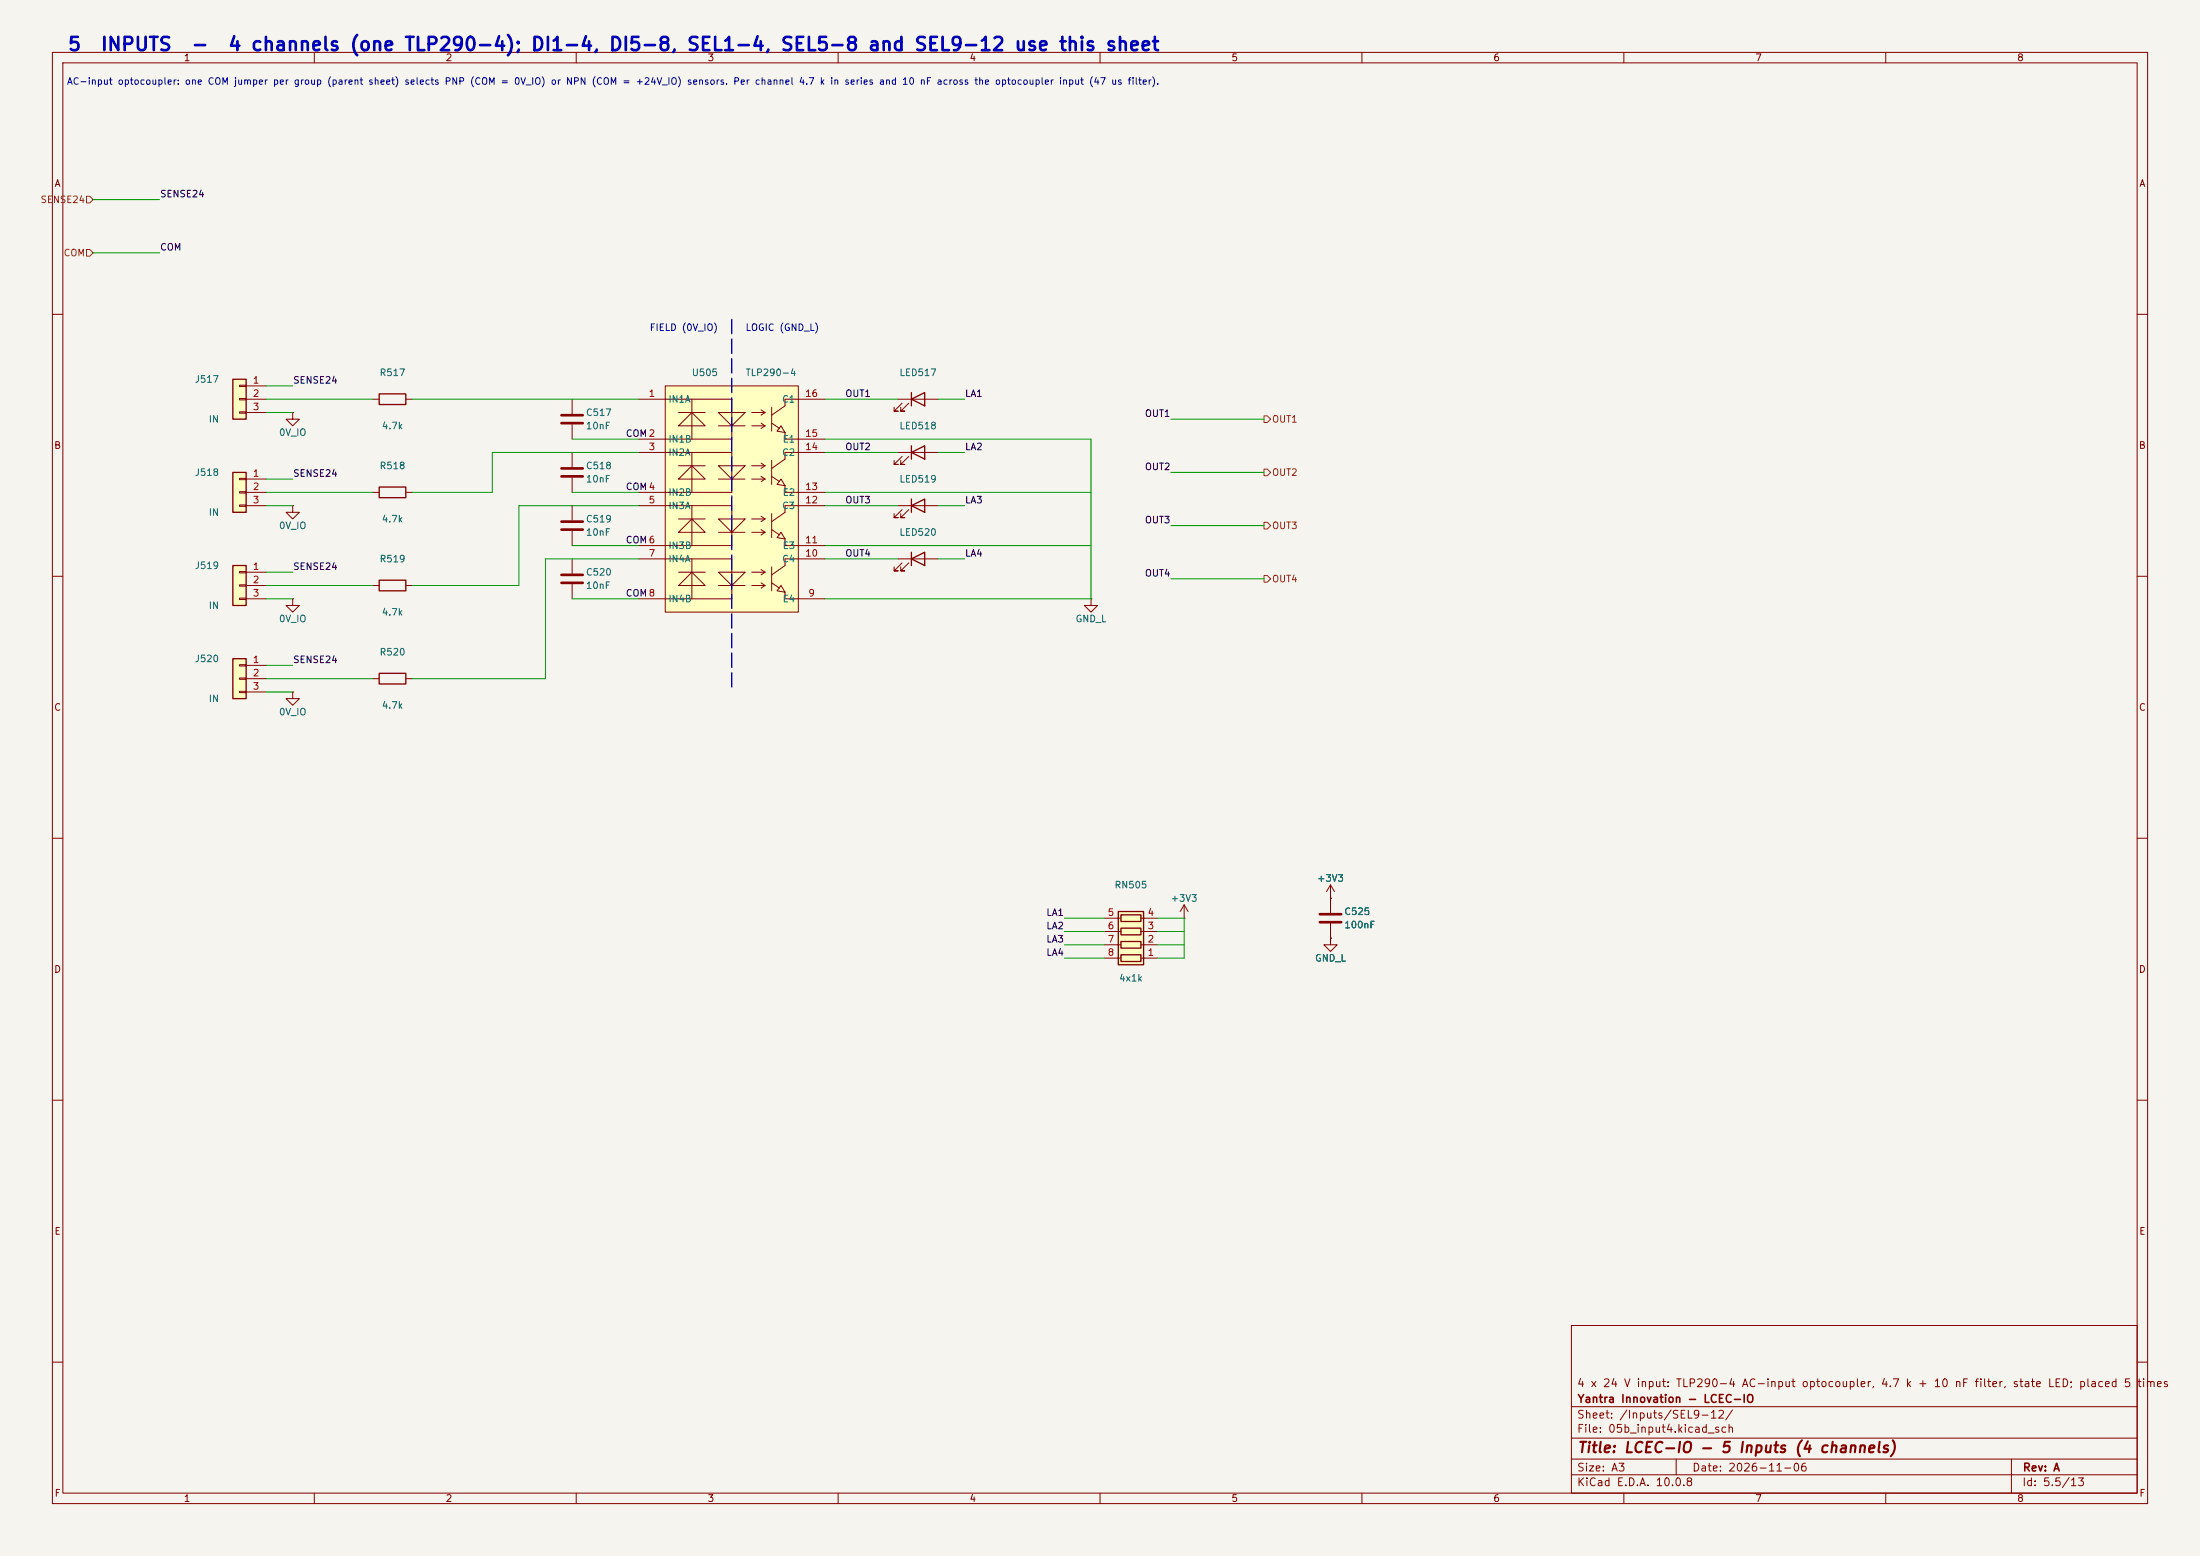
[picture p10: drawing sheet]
<svg xmlns="http://www.w3.org/2000/svg" width="420mm" height="297mm" viewBox="0 0 420 297" stroke-linecap="round" stroke-linejoin="round" font-family="sans-serif">
<path d="M0 0h420v297h-420z" fill="#f5f4ef" stroke="#f5f4ef" stroke-width=".19"/>
<g fill="none" stroke="#840000" stroke-width=".19">
<path d="M10 10h400v277h-400zM12 12h396v273h-396zM60 10v2M110 10v2M160 10v2M210 10v2M260 10v2M310 10v2M360 10v2M10 60h2M71.1 76.2h1.3M77.5 76.2h1.2"/>
<path d="M171.4 76.2h7.7M172.2 77l-1.5 1.5h.7h-.7v-.8M173.5 77l-1.5 1.5h.7h-.7v-.8M408 60h2M171.4 86.4h7.7M171.4 96.5h7.7M172.2 87.1l-1.5 1.5h.7h-.7v-.7M172.2 97.3l-1.5 1.5h.7h-.7v-.8M173.5 87.1l-1.5 1.5h.7h-.7v-.7M173.5 97.3l-1.5 1.5h.7h-.7v-.8M10 110h2M171.4 106.7h7.7"/>
<path d="M172.2 107.4l-1.5 1.6h.7h-.7v-.8M173.5 107.4l-1.5 1.6h.7h-.7v-.8M408 110h2M10 160h2M408 160h2M10 210h2M408 210h2M300 253h108v32h-108zM10 260h2M300 278.5h108M300 274.5h108M300 268.5h108"/>
<path d="M320 278.5v3M384 278.5v6.5M408 260h2M60 285v2M110 285v2M160 285v2M210 285v2M260 285v2M300 281.5h108M310 285v2M360 285v2"/>
</g>
<path d="M72.4 75.2h5.1v2h-5.1zM174 76.2l2.5-1.3v2.6zM174 74.9v2.6M174 86.4l2.5-1.3v2.5zM174 96.5l2.5-1.2v2.5zM174 85.1v2.5M174 95.3v2.5M174 106.7l2.5-1.3v2.6zM174 105.4v2.6" fill="none" stroke="#840000" stroke-width=".25"/>
<g fill="#ffffc2">
<path d="M127 73.7h25.4v43.1h-25.4z"/>
<path d="M129.5 81.3l2.6-2.6 2.5 2.6z"/>
<path d="M129.5 91.4l2.6-2.5 2.5 2.5z"/>
<path d="M129.5 101.6l2.6-2.5 2.5 2.5z"/>
<path d="M129.5 111.8l2.6-2.6 2.5 2.6z"/>
<path d="M137.2 78.7h5l-2.5 2.6z"/>
<path d="M137.2 88.9h5l-2.5 2.5z"/>
<path d="M137.2 99.1h5l-2.5 2.5z"/>
<path d="M137.2 109.2h5l-2.5 2.6z"/>
<path d="M149.1 81.3l.8 1.3-1.6-.3z"/>
<path d="M149.1 91.4l.8 1.3-1.6-.2z"/>
<path d="M149.1 101.6l.8 1.3-1.6-.3z"/>
<path d="M149.1 111.8l.8 1.2-1.6-.2z"/>
</g>
<g fill="none" stroke="#840000" stroke-width=".19">
<path d="M55.9 78.7v1.3h1.2l-1.2 1.3-1.3-1.3h1.3M55.9 78.7h.1M109.2 76.2v2.8M121.9 76.2h17.8v7.6h-17.8M127 73.7h25.4v43.1h-25.4zM129.5 78.7h5.1M132.1 76.2v7.6M137.2 78.7h5l-2.5 2.6zM143.5 78.7h2.5M145.3 78.2l.7 .5M146 78.7l-.7 .6M147.3 77.7v4.6"/>
<path d="M157.5 76.2h-7.6v1.3l-2.6 1.8M71.1 94h1.3M77.5 94h1.2M109.2 81v2.8M109.2 86.4v2.8M109.2 91.2v2.8M109.2 96.5v2.8M121.9 86.4h17.8v7.6h-17.8M121.9 96.5h17.8v7.6h-17.8M129.5 81.3l2.6-2.6 2.5 2.6zM129.5 91.4l2.6-2.5 2.5 2.5zM129.5 88.9h5.1"/>
<path d="M129.5 99.1h5.1M132.1 86.4v7.6M132.1 96.5v7.6M137.2 88.9h5l-2.5 2.5zM137.2 99.1h5l-2.5 2.5zM137.2 81.3h5M137.2 91.4h5M143.5 88.9h2.5M143.5 99.1h2.5M143.5 81.3h2.5M143.5 91.4h2.5M145.3 80.8l.7 .5"/>
<path d="M145.3 88.4l.7 .5M145.3 90.9l.7 .5M145.3 98.5l.7 .6M146 81.3l-.7 .5M146 88.9l-.7 .5M146 91.4l-.7 .6M146 99.1l-.7 .5M147.3 87.9v4.6M147.3 98v4.6M147.3 80.8l1.5 1M147.3 90.9l1.5 1.1M149.1 81.3l.8 1.3-1.6-.3z"/>
<path d="M149.1 91.4l.8 1.3-1.6-.2zM149.9 82.6v1.2h7.6M149.9 92.7v1.3h7.6M157.5 86.4h-7.6v1.2l-2.6 1.8M157.5 96.5h-7.6v1.3l-2.6 1.8M71.1 111.8h1.3M77.5 111.8h1.2M109.2 101.3v2.8M109.2 106.7v2.8M109.2 111.5v2.8M121.9 106.7h17.8v7.6h-17.8M129.5 101.6l2.6-2.5 2.5 2.5z"/>
<path d="M129.5 111.8l2.6-2.6 2.5 2.6zM129.5 109.2h5.1M132.1 106.7v7.6M137.2 109.2h5l-2.5 2.6zM137.2 101.6h5M137.2 111.8h5M143.5 109.2h2.5M143.5 101.6h2.5M143.5 111.8h2.5M145.3 101.1l.7 .5M145.3 108.7l.7 .5M145.3 111.2l.7 .6"/>
<path d="M146 101.6l-.7 .5M146 109.2l-.7 .5M146 111.8l-.7 .5M147.3 108.2v4.6M147.3 101.1l1.5 1M147.3 111.2l1.5 1.1M149.1 101.6l.8 1.3-1.6-.3zM149.1 111.8l.8 1.2-1.6-.2zM149.9 102.9v1.2h7.6M149.9 113v1.3h7.6M157.5 106.7h-7.6v1.3l-2.6 1.7"/>
</g>
<path d="M107.2 79.2h4.1M107.2 99.6h4.1M107.2 80.8h4.1M107.2 89.4h4.1M107.2 90.9h4.1M107.2 101.1h4.1M107.2 109.7h4.1M107.2 111.3h4.1" fill="none" stroke="#840000" stroke-width=".51"/>
<path d="M72.4 93h5.1v2h-5.1zM72.4 110.7h5.1v2.1h-5.1z" fill="none" stroke="#840000" stroke-width=".25"/>
<path d="M44.4 72.4h2.6v7.6h-2.6z" fill="#ffffc2"/>
<path d="M44.4 72.4h2.6v7.6h-2.6z" fill="none" stroke="#840000" stroke-width=".25"/>
<path d="M45.7 73.5h1.3v.3h-1.3zM45.7 76.1h1.3v.2h-1.3zM45.7 78.6h1.3v.3h-1.3zM47 73.7h3.8M47 76.2h3.8M47 78.7h3.8" fill="none" stroke="#840000" stroke-width=".19"/>
<path d="M44.4 125.7h2.6v7.7h-2.6z" fill="#ffffc2"/>
<path d="M44.4 125.7h2.6v7.7h-2.6zM72.4 128.5h5.1v2.1h-5.1z" fill="none" stroke="#840000" stroke-width=".25"/>
<path d="M45.7 126.9h1.3v.2h-1.3zM45.7 129.4h1.3v.3h-1.3zM45.7 132h1.3v.2h-1.3zM47 127h3.8M47 129.5h3.8M47 132.1h3.8M55.9 132.1v1.3h1.2l-1.2 1.2-1.3-1.2h1.3M55.9 132.1h.1M71.1 129.5h1.3M77.5 129.5h1.2" fill="none" stroke="#840000" stroke-width=".19"/>
<path d="M44.4 108h2.6v7.6h-2.6z" fill="#ffffc2"/>
<path d="M44.4 108h2.6v7.6h-2.6z" fill="none" stroke="#840000" stroke-width=".25"/>
<path d="M45.7 109.1h1.3v.2h-1.3zM45.7 111.6h1.3v.3h-1.3zM45.7 114.2h1.3v.2h-1.3zM47 109.2h3.8M47 111.8h3.8M47 114.3h3.8" fill="none" stroke="#840000" stroke-width=".19"/>
<path d="M44.4 90.2h2.6v7.6h-2.6z" fill="#ffffc2"/>
<path d="M44.4 90.2h2.6v7.6h-2.6z" fill="none" stroke="#840000" stroke-width=".25"/>
<path d="M45.7 91.3h1.3v.3h-1.3zM45.7 93.9h1.3v.2h-1.3zM45.7 96.4h1.3v.2h-1.3zM47 91.4h3.8M47 94h3.8M47 96.5h3.8M55.9 96.5v1.3h1.2l-1.2 1.3-1.3-1.3h1.3M55.9 96.5h.1M55.9 114.3v1.3h1.2l-1.2 1.2-1.3-1.2h1.3M55.9 114.3h.1" fill="none" stroke="#840000" stroke-width=".19"/>
<path d="M213.5 174h4.8v10.2h-4.8z" fill="#ffffc2"/>
<g fill="none" stroke="#840000" stroke-width=".19">
<path d="M208.3 114.3v1.3h1.2l-1.2 1.2-1.3-1.2h1.3M208.3 114.3h.1M210.8 175.3h3.2M210.8 177.8h3.2M217.8 175.3h3.2M217.8 177.8h3.2M226.1 175.3h.1M226.1 172.7l-.8 1.3M226.1 172.7l.7 1.3M226.1 172.7v2.6M254 179.1v1.2h1.3l-1.3 1.3-1.3-1.3h1.3M254 179.1h.1"/>
<path d="M254 171.5h.1M254 168.9v5.3M254 176.3v2.8M254 168.9l-.8 1.3M254 168.9l.8 1.3M210.8 180.3h3.2M210.8 182.9h3.2M217.8 180.3h3.2M217.8 182.9h3.2"/>
</g>
<path d="M213.5 174h4.8v10.2h-4.8zM214 174.6h3.8v1.3h-3.8zM214 177.2h3.8v1.2h-3.8zM214 179.7h3.8v1.3h-3.8zM214 182.2h3.8v1.3h-3.8z" fill="none" stroke="#840000" stroke-width=".25"/>
<path d="M252 174.5h4M252 176h4" fill="none" stroke="#840000" stroke-width=".51"/>
<path d="M16.5 37.5h.6l.7 .6-.7 .6h-.6zM16.5 47.6h.6l.7 .7-.7 .6h-.6zM241.3 79.4h.6l.7 .6-.7 .6h-.6zM241.3 99.7h.6l.7 .6-.7 .7h-.6zM241.3 89.5h.6l.7 .7-.7 .6h-.6zM241.3 109.9h.6l.7 .6-.7 .6h-.6z" fill="none" stroke="#725600" stroke-width=".19"/>
<path d="M139.7 61v71.1" fill="none" stroke="#0000c2" stroke-width=".25" stroke-dasharray="2.7 1"/>
<g fill="none" stroke="#009600" stroke-width=".19">
<path d="M17.8 38.1h12.7M17.8 48.3h12.7M50.8 76.2h20.3M50.8 73.7h5.1M50.8 78.7h5.1M78.7 76.2h43.2M157.5 76.2h13.9M179.1 76.2h5M50.8 96.5h5.1M50.8 94h20.3M50.8 91.4h5.1M109.2 94h12.7"/>
<path d="M109.2 83.8h12.7M121.9 96.5h-22.8v15.3h-20.4M121.9 86.4h-27.9v7.6h-15.3M157.5 96.5h13.9M157.5 83.8h50.8v30.5h-50.8M157.5 94h50.8M157.5 86.4h13.9M179.1 96.5h5M179.1 86.4h5M223.5 90.2h17.8M223.5 80h17.8M50.8 114.3h5.1"/>
<path d="M50.8 109.2h5.1M50.8 111.8h20.3M109.2 114.3h12.7M109.2 104.1h12.7M121.9 106.7h-17.8v22.8h-25.4M157.5 106.7h13.9M157.5 104.1h50.8M179.1 106.7h5M223.5 110.5h17.8M223.5 100.3h17.8M50.8 129.5h20.3M50.8 127h5.1"/>
<path d="M50.8 132.1h5.1M203.2 177.8h7.6M203.2 175.3h7.6M221 177.8h5.1M221 175.3h5.1v7.6h-5.1M203.2 182.9h7.6M203.2 180.3h7.6M221 180.3h5.1"/>
</g>
<g font-size="2.5" fill="#0000c2">
<text x="12.8" y="10.3">5</text>
<text x="19.1" y="10.3">INPUTS</text>
<text x="36.4" y="10.3">-</text>
<text x="43.4" y="10.3">4 channels (one TLP290-4); DI1-4, DI5-8, SEL1-4, SEL5-8 and SEL9-12 use this sheet</text>
</g>
<text font-size="2" fill="#840000" x="301" y="277.8">Title: LCEC-IO - 5 Inputs (4 channels)</text>
<g font-size="1.5" fill="#840000">
<text x="300.9" y="265.1">4 x 24 V input: TLP290-4 AC-input optocoupler, 4.7 k + 10 nF filter, state LED; placed 5 times</text>
<text x="301" y="268.1">Yantra Innovation - LCEC-IO</text>
<text x="300.9" y="273.8">File: 05b_input4.kicad_sch</text>
<text x="300.9" y="271.1">Sheet: /Inputs/SEL9-12/</text>
<text x="300.9" y="281.2">Size: A3</text>
<text x="322.9" y="281.2">Date: 2026-11-06</text>
<text x="386" y="281.2">Rev: A</text>
<text x="300.9" y="284">KiCad E.D.A. 10.0.8</text>
<text x="385.9" y="284">Id: 5.5/13</text>
</g>
<g font-size="1.3" fill="#840000">
<text x="35" y="12">1</text>
<text x="85" y="12">2</text>
<text x="135" y="12">3</text>
<text x="185" y="12">4</text>
<text x="235" y="12">5</text>
<text x="285" y="12">6</text>
<text x="335" y="12">7</text>
<text x="385" y="12">8</text>
<text x="10.3" y="36">A</text>
<text x="408.3" y="36">A</text>
<text x="10.2" y="86">B</text>
<text x="408.2" y="86">B</text>
<text x="10.2" y="136">C</text>
<text x="408.2" y="136">C</text>
<text x="10.2" y="186">D</text>
<text x="408.2" y="186">D</text>
<text x="10.3" y="236">E</text>
<text x="408.3" y="236">E</text>
<text x="10.3" y="286">F</text>
<text x="35" y="287">1</text>
<text x="85" y="287">2</text>
<text x="135" y="287">3</text>
<text x="185" y="287">4</text>
<text x="235" y="287">5</text>
<text x="285" y="287">6</text>
<text x="335" y="287">7</text>
<text x="385" y="287">8</text>
<text x="408.3" y="286">F</text>
</g>
<g font-size="1.3" fill="#0000c2">
<text x="12.7" y="16.5">AC-input optocoupler: one COM jumper per group (parent sheet) selects PNP (COM = 0V_IO) or NPN (COM = +24V_IO) sensors. Per channel 4.7 k in series and 10 nF across the optocoupler input (47 us filter).</text>
<text x="123.9" y="63.5">FIELD (0V_IO)</text>
<text x="142.2" y="63.5">LOGIC (GND_L)</text>
</g>
<g font-size="1.3" fill="#725600">
<text x="7.6" y="39.1">SENSE24</text>
<text x="12" y="49.2">COM</text>
<text x="242.7" y="81">OUT1</text>
<text x="242.7" y="91.1">OUT2</text>
<text x="242.7" y="101.3">OUT3</text>
<text x="242.7" y="111.5">OUT4</text>
</g>
<g font-size="1.3" fill="#0f0f0f">
<text x="30.5" y="38">SENSE24</text>
<text x="30.5" y="48.1">COM</text>
<text x="55.9" y="73.5">SENSE24</text>
<text x="161.3" y="76.1">OUT1</text>
<text x="184.1" y="76.1">LA1</text>
<text x="119.4" y="83.7">COM2</text>
<text x="218.5" y="79.9">OUT1</text>
<text x="161.3" y="86.2">OUT2</text>
<text x="184.1" y="86.2">LA2</text>
<text x="55.9" y="91.3">SENSE24</text>
<text x="119.4" y="93.9">COM4</text>
<text x="218.5" y="90">OUT2</text>
<text x="161.3" y="96.4">OUT3</text>
<text x="184.1" y="96.4">LA3</text>
<text x="218.5" y="100.2">OUT3</text>
<text x="119.4" y="104">COM6</text>
<text x="161.3" y="106.6">OUT4</text>
<text x="184.1" y="106.6">LA4</text>
<text x="55.9" y="109.1">SENSE24</text>
<text x="218.5" y="110.4">OUT4</text>
<text x="119.4" y="114.2">COM8</text>
<text x="55.9" y="126.9">SENSE24</text>
<text x="199.6" y="175.1">LA1</text>
<text x="199.6" y="177.7">LA2</text>
<text x="199.6" y="180.2">LA3</text>
<text x="199.6" y="182.8">LA4</text>
</g>
<g font-size="1.3" fill="#006464">
<text x="37.1" y="73.4">J517</text>
<text x="72.4" y="72.1">R517</text>
<text x="127.5" y="77.2">IN1A</text>
<text x="132" y="72.1">U505</text>
<text x="142.2" y="72.1">TLP290-4</text>
<text x="149.2" y="77.2">C1</text>
<text x="171.6" y="72.1">LED517</text>
<text x="39.7" y="81">IN</text>
<text x="53.2" y="83.5">0V_IO</text>
<text x="72.8" y="82.2">4.7k</text>
<text x="111.7" y="79.7">C517</text>
<text x="111.7" y="82.2">10nF</text>
<text x="171.6" y="82.2">LED518</text>
<text x="72.4" y="89.9">R518</text>
<text x="111.7" y="89.9">C518</text>
<text x="127.5" y="84.8">IN1B</text>
<text x="127.5" y="87.3">IN2A</text>
<text x="149.2" y="87.3">C2</text>
<text x="149.3" y="84.8">E1</text>
<text x="37.1" y="91.1">J518</text>
<text x="111.7" y="92.4">10nF</text>
<text x="127.5" y="94.9">IN2B</text>
<text x="149.3" y="94.9">E2</text>
<text x="171.6" y="92.4">LED519</text>
<text x="39.7" y="98.8">IN</text>
<text x="53.2" y="101.3">0V_IO</text>
<text x="72.8" y="100">4.7k</text>
<text x="111.7" y="100">C519</text>
<text x="127.5" y="97.5">IN3A</text>
<text x="149.2" y="97.5">C3</text>
<text x="72.4" y="107.6">R519</text>
<text x="111.7" y="102.6">10nF</text>
<text x="127.5" y="105.1">IN3B</text>
<text x="127.5" y="107.6">IN4A</text>
<text x="149.2" y="107.6">C4</text>
<text x="149.3" y="105.1">E3</text>
<text x="171.6" y="102.6">LED520</text>
<text x="37.1" y="108.9">J519</text>
<text x="111.7" y="110.2">C520</text>
<text x="111.7" y="112.7">10nF</text>
<text x="39.7" y="116.5">IN</text>
<text x="53.2" y="119.1">0V_IO</text>
<text x="72.8" y="117.8">4.7k</text>
<text x="127.5" y="115.3">IN4B</text>
<text x="149.3" y="115.3">E4</text>
<text x="205.2" y="119.1">GND_L</text>
<text x="72.4" y="125.4">R520</text>
<text x="37.1" y="126.7">J520</text>
<text x="39.7" y="134.3">IN</text>
<text x="53.2" y="136.9">0V_IO</text>
<text x="72.8" y="135.6">4.7k</text>
<text x="212.7" y="169.9">RN505</text>
<text x="223.4" y="172.4">+3V3</text>
<text x="251.3" y="168.6">+3V3</text>
<text x="256.5" y="175">C525</text>
<text x="256.5" y="177.5">100nF</text>
<text x="250.9" y="183.8">GND_L</text>
<text x="213.5" y="187.7">4x1k</text>
</g>
<g font-size="1.3" fill="#a90000">
<text x="48.2" y="73.5">1</text>
<text x="48.2" y="76.1">2</text>
<text x="123.7" y="76.1">1</text>
<text x="153.6" y="76.1">16</text>
<text x="48.2" y="78.6">3</text>
<text x="153.6" y="83.7">15</text>
<text x="123.7" y="86.2">3</text>
<text x="153.6" y="86.2">14</text>
<text x="48.2" y="91.3">1</text>
<text x="48.2" y="93.8">2</text>
<text x="153.6" y="93.8">13</text>
<text x="48.2" y="96.4">3</text>
<text x="123.7" y="96.4">5</text>
<text x="153.6" y="96.4">12</text>
<text x="123.7" y="106.5">7</text>
<text x="153.6" y="106.5">10</text>
<text x="153.6" y="104">11</text>
<text x="48.2" y="109.1">1</text>
<text x="48.2" y="111.6">2</text>
<text x="48.2" y="114.2">3</text>
<text x="154.2" y="114.2">9</text>
<text x="48.2" y="126.9">1</text>
<text x="48.2" y="129.4">2</text>
<text x="48.2" y="131.9">3</text>
<text x="211.4" y="175.1">5</text>
<text x="211.4" y="177.7">6</text>
<text x="219" y="177.7">3</text>
<text x="219" y="175.1">4</text>
<text x="211.4" y="180.2">7</text>
<text x="211.4" y="182.7">8</text>
<text x="219" y="182.7">1</text>
<text x="219" y="180.2">2</text>
</g>
</svg>
